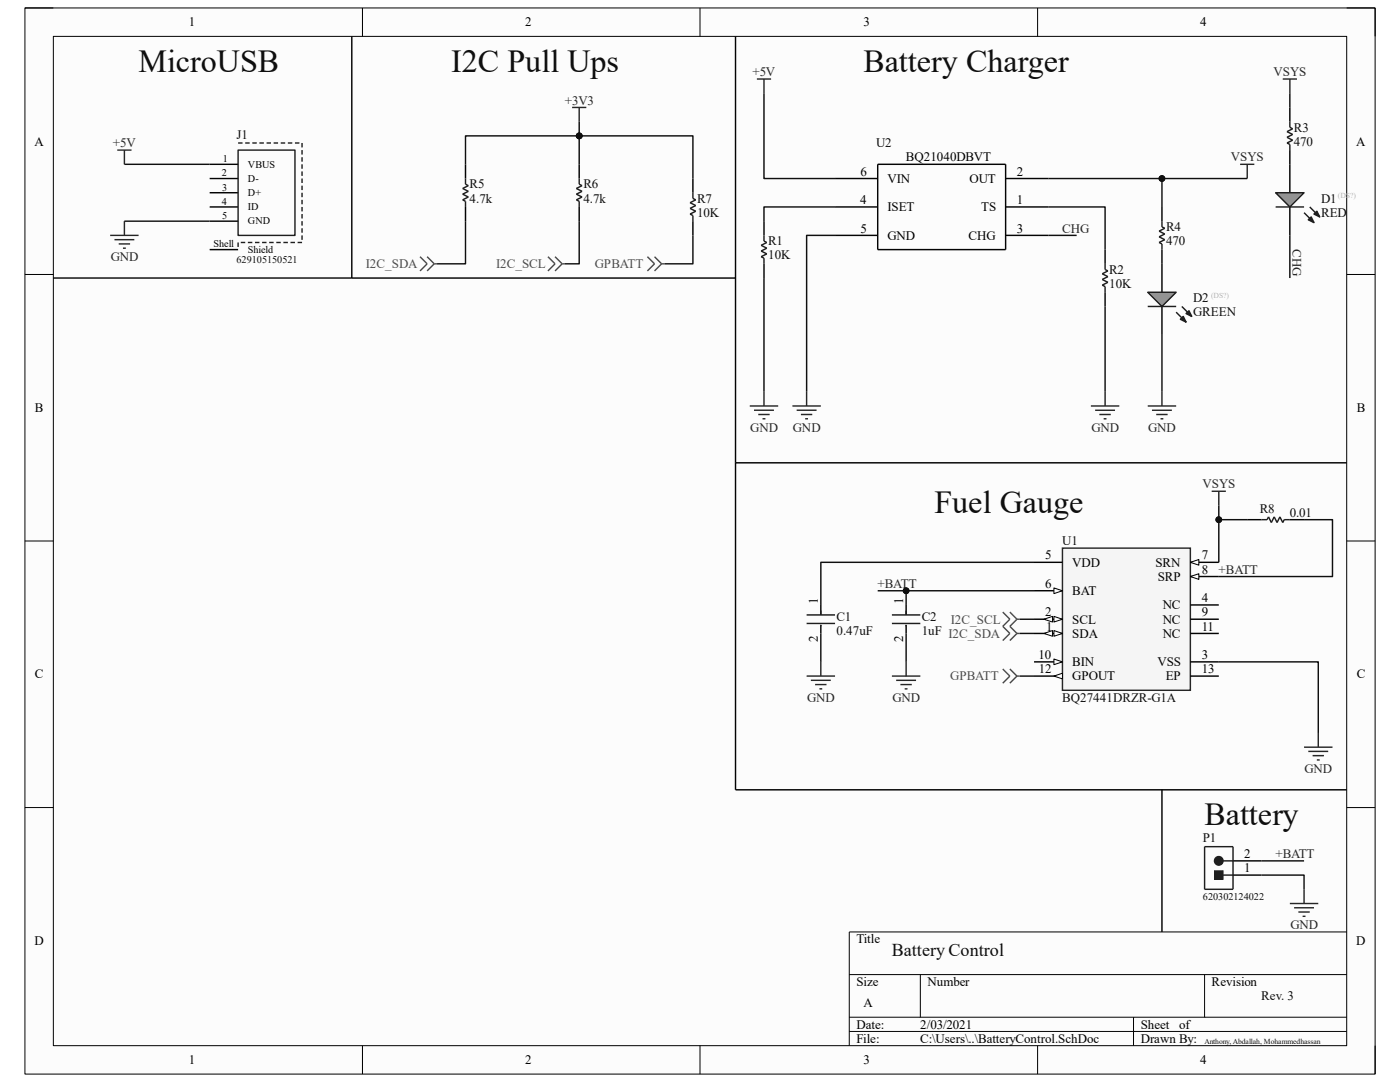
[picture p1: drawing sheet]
<svg xmlns="http://www.w3.org/2000/svg" width="279mm" height="216mm" viewBox="0 0 279 216" stroke-linecap="round" stroke-linejoin="round" font-family="sans-serif">
<path d="M5 1.6h269.4v212.7h-269.4z" fill-rule="evenodd" fill="#fcfcfc"/>
<path d="M5 1.6h269.4v212.7h-269.4z" fill="none" stroke="#000" stroke-width=".2"/>
<path d="M10.6 7.3h258.2v201.4h-258.2z" fill-rule="evenodd" fill="#fcfcfc"/>
<g fill="none" stroke="#000" stroke-width=".2">
<path d="M5 1.6h5.6M10.6 7.3h258.2v201.4h-258.2zM72.3 1.6v5.7M139.7 1.6v5.7M207.1 1.6v5.7M268.8 1.6h5.6v5.7M5 54.8h5.6M268.8 54.8h5.6M5 107.9h5.6M268.8 107.9h5.6M5 161.1h5.6M268.8 161.1h5.6"/>
<path d="M169.5 194.5h99.3M183.7 194.5v8.5M240.4 194.5v8.5M268.8 186h-99.3v22.7M72.3 208.7v5.6M139.7 208.7v5.6M169.5 203h99.3M169.5 205.8h99.3M207.1 208.7v5.6M226.2 203v5.7M274.4 208.7v5.6"/>
</g>
<g fill="none" stroke="#000" stroke-width=".29">
<path d="M166.7 35.6h8.5M175.2 32.8h25.5v17h-25.5zM200.7 35.6h8.5M257.4 21.4v2.9M257.4 30v8.5M152.5 44.1v2.9M152.5 52.6v2.9M166.7 41.3h8.5M166.7 47h8.5M200.7 41.3h8.5M200.7 47h8.5M220.5 49.8v2.8"/>
<path d="M220.5 58.3v2.9M231.9 41.3v2.8M231.9 49.8v2.8M257.4 41.3v5.7"/>
</g>
<path d="M257.4 24.3v1.1l.6 .3-1.2 .6 1.2 .5-1.2 .6 1.2 .6-1.2 .5 .6 .3v1.2M152.5 47v1.1l.5 .3-1.1 .6 1.1 .5-1.1 .6 1.1 .6-1.1 .5 .6 .3v1.1M220.5 52.6v1.2l.6 .3-1.1 .5 1.1 .6-1.1 .6 1.1 .5-1.1 .6 .5 .3v1.1M231.9 44.1v1.2l.6 .3-1.2 .5 1.2 .6-1.2 .6 1.2 .5-1.2 .6 .6 .3v1.1" fill="none" stroke="#1c1c1c" stroke-width=".29"/>
<g fill="none" stroke="#262626" stroke-width=".29">
<path d="M152.5 78.2v2.8M161 78.2v2.8M220.5 78.2v2.8M149.6 81h5.7M150.5 81.9h4M151.3 82.7h2.3M152.2 83.6h.5M158.1 81h5.7M159 81.9h4M159.8 82.7h2.3M160.7 83.6h.6M217.7 81h5.7"/>
<path d="M218.6 81.9h3.9M219.4 82.7h2.3M220.3 83.6h.5"/>
</g>
<path d="M254.6 38.5h5.7l-2.9 2.8z" fill="#969696"/>
<path d="M254.6 38.5h5.7l-2.9 2.8zM260.3 42.4l1.9 2M261.4 41.3l2 2" fill="none" stroke="#1c1c1c" stroke-width=".29"/>
<path d="M261.7 43.3l.5 1.1-1.1-.5z" fill="#1c1c1c"/>
<path d="M261.7 43.3l.5 1.1-1.1-.5z" fill="none" stroke="#1c1c1c" stroke-width=".29"/>
<path d="M262.2 42.7l.6-.5 .6 1.1z" fill="#1c1c1c"/>
<path d="M254.6 41.3h5.7M262.2 42.7l.6-.5 .6 1.1z" fill="none" stroke="#1c1c1c" stroke-width=".29"/>
<path d="M231.9 52.6v5.7M231.9 61.2v5.6" fill="none" stroke="#000" stroke-width=".29"/>
<path d="M229.1 58.3h5.6l-2.8 2.9z" fill="#969696"/>
<path d="M229.1 58.3h5.6l-2.8 2.9zM234.7 62.3l2 2M235.9 61.2l1.9 1.9" fill="none" stroke="#1c1c1c" stroke-width=".29"/>
<path d="M235.6 63.7l.5-.6 .6 1.2z" fill="#1c1c1c"/>
<path d="M235.6 63.7l.5-.6 .6 1.2z" fill="none" stroke="#1c1c1c" stroke-width=".29"/>
<path d="M236.7 62.6l.6-.6 .5 1.1z" fill="#1c1c1c"/>
<path d="M229.1 61.2h5.6M236.7 62.6l.6-.6 .5 1.1z" fill="none" stroke="#1c1c1c" stroke-width=".29"/>
<path d="M231.9 78.2v2.8M229.1 81h5.6M229.9 81.9h4M230.7 82.7h2.3M231.6 83.6h.6" fill="none" stroke="#262626" stroke-width=".29"/>
<path d="M212 109.4h25.6v28.3h-25.6z" fill-rule="evenodd" fill="#f5f5f5"/>
<path d="M212 109.4h25.6v28.3h-25.6z" fill="none" stroke="#262626" stroke-width=".29"/>
<path d="M206.4 112.2h5.6M206.4 117.9h5.6" fill="none" stroke="#000" stroke-width=".29"/>
<path d="M210.3 117.3l1.7 .6-1.7 .5z" fill="#fbfbfb"/>
<path d="M210.3 117.3l1.7 .6-1.7 .5z" fill="none" stroke="#000" stroke-width=".2"/>
<path d="M206.4 132.1h5.6" fill="none" stroke="#000" stroke-width=".29"/>
<path d="M210.3 131.5l1.7 .6-1.7 .5z" fill="#fbfbfb"/>
<path d="M210.3 131.5l1.7 .6-1.7 .5z" fill="none" stroke="#000" stroke-width=".2"/>
<path d="M206.4 134.9h5.6" fill="none" stroke="#000" stroke-width=".29"/>
<path d="M210.3 134.9l1.7-.6v1.2z" fill="#fbfbfb"/>
<path d="M210.3 134.9l1.7-.6v1.2z" fill="none" stroke="#000" stroke-width=".2"/>
<path d="M206.4 123.6h5.6" fill="none" stroke="#000" stroke-width=".29"/>
<path d="M210.3 123l1.7 .6-1.7 .5z" fill="#fbfbfb"/>
<path d="M210.3 123l1.7 .6-1.7 .5z" fill="none" stroke="#000" stroke-width=".2"/>
<path d="M208.3 123.6l1.7-.6v1.1z" fill="#fbfbfb"/>
<path d="M208.3 123.6l1.7-.6v1.1z" fill="none" stroke="#000" stroke-width=".2"/>
<path d="M206.4 126.4h5.6" fill="none" stroke="#000" stroke-width=".29"/>
<path d="M210.3 125.8l1.7 .6-1.7 .6z" fill="#fbfbfb"/>
<path d="M210.3 125.8l1.7 .6-1.7 .6z" fill="none" stroke="#000" stroke-width=".2"/>
<path d="M208.3 126.4l1.7-.6v1.2z" fill="#fbfbfb"/>
<path d="M208.3 126.4l1.7-.6v1.2z" fill="none" stroke="#000" stroke-width=".2"/>
<path d="M237.6 112.2h5.6" fill="none" stroke="#000" stroke-width=".29"/>
<path d="M237.6 112.2l1.7-.6v1.2z" fill="#fbfbfb"/>
<path d="M237.6 112.2l1.7-.6v1.2z" fill="none" stroke="#000" stroke-width=".2"/>
<path d="M237.6 115h5.6" fill="none" stroke="#000" stroke-width=".29"/>
<path d="M237.6 115l1.7-.5v1.1z" fill="#fbfbfb"/>
<path d="M237.6 115l1.7-.5v1.1z" fill="none" stroke="#000" stroke-width=".2"/>
<g fill="none" stroke="#000" stroke-width=".29">
<path d="M146.8 7.3v150.3h122M92.9 32.8v2.8M115.6 32.8v2.8M138.3 35.6v2.9M70.2 55.5h76.6M92.9 41.3v2.8M115.6 41.3v2.8M138.3 44.1v2.9M146.8 92.4h122M248.9 103.7h2.8M257.4 103.7h2.9M163.8 120.7v2"/>
<path d="M163.8 124.7v1.7M180.8 120.7v2M180.8 124.7v1.7M237.6 120.7h5.6M237.6 123.6h5.6M237.6 126.4h5.6M237.6 132.1h5.6M237.6 134.9h5.6"/>
</g>
<path d="M92.9 35.6v1.2l.6 .2-1.2 .6 1.2 .6-1.2 .5 1.2 .6-1.2 .6 .6 .3v1.1M115.6 35.6v1.2l.6 .2-1.2 .6 1.2 .6-1.2 .5 1.2 .6-1.2 .6 .6 .3v1.1M138.3 38.5v1.1l.6 .3-1.2 .5 1.2 .6-1.2 .6 1.2 .5-1.2 .6 .6 .3v1.1M251.7 103.7h1.2l.3-.6 .5 1.2 .6-1.2 .6 1.2 .5-1.2 .6 1.2 .3-.6h1.1M161 122.7h5.7M161 124.4h5.7M163.8 121.9v.8M163.8 124.7v.3M178 122.7h5.7M178 124.4h5.7M180.8 121.9v.8M180.8 124.7v.3" fill="none" stroke="#1c1c1c" stroke-width=".29"/>
<g fill="none" stroke="#262626" stroke-width=".29">
<path d="M247.5 32.8h2.8M248.9 32.8v2.8M161 134.9h5.7M161.8 135.7h4M162.7 136.6h2.2M163.5 137.5h.6M163.8 132.1v2.8M178 134.9h5.7M178.8 135.8h4M179.7 136.6h2.3M180.6 137.5h.5M180.8 132.1v2.8"/>
<path d="M260.3 149.1h5.6M261.1 149.9h4M262 150.8h2.2M262.8 151.6h.6M263.1 146.3v2.8"/>
</g>
<path d="M70.2 7.3v48.2h-59.6M41.8 32.8h5.7M41.8 35.6h5.7M41.8 38.5h5.7M41.8 41.3h5.7M41.8 44.1h5.7M41.8 49.8h5.7" fill="none" stroke="#000" stroke-width=".28"/>
<g fill="none" stroke="#1c1c1c" stroke-width=".28">
<path d="M47.5 30h11.4v17h-11.4zM47.5 28.5h.9M48.9 28.5h.9M50.4 28.5h.8M51.8 28.5h.9M53.2 28.5h.9M54.6 28.5h.9M56 28.5h.9M57.4 28.5h.9M58.9 28.5h.9M60.3 28.5v.9M60.3 30v.8"/>
<path d="M60.3 31.4v.9M60.3 32.8v.9M60.3 34.2v.9M60.3 35.6v.9M60.3 37v.9M60.3 38.5v.8M60.3 39.9v.9M47.5 48.4v.9M48.1 48.4h.8M49.5 48.4h.9M50.9 48.4h.9M52.3 48.4h.9"/>
<path d="M53.7 48.4h.9M55.1 48.4h.9M56.6 48.4h.8M58 48.4h.9M59.4 48.4h.9M60.3 41.3v.9M60.3 42.7v.9M60.3 44.1v.9M60.3 45.6v.8M60.3 47v.9"/>
</g>
<path d="M22 47h5.7M22.8 47.8h4M23.7 48.7h2.3M24.5 49.5h.6M24.8 44.1v2.9" fill="none" stroke="#262626" stroke-width=".28"/>
<circle cx="243.2" cy="171.8" r=".85" fill="#1c1c1c"/>
<g fill="none" stroke="#1c1c1c" stroke-width=".29">
<path d="M244.1 171.8h2M244.1 174.6h2"/>
<circle cx="243.2" cy="171.8" r=".85"/>
</g>
<path d="M246.1 171.8h5.6M246.1 174.6h5.6" fill="none" stroke="#000" stroke-width=".29"/>
<path d="M242.4 173.8h1.7v1.7h-1.7z" fill-rule="evenodd" fill="#1c1c1c"/>
<path d="M242.4 173.8h1.7v1.7h-1.7z" fill="none" stroke="#1c1c1c" stroke-width=".2"/>
<path d="M240.4 168.9h5.7v8.6h-5.7z" fill="none" stroke="#1c1c1c" stroke-width=".29"/>
<g fill="none" stroke="#262626" stroke-width=".29">
<path d="M151.1 15.8h2.8M152.5 15.8v2.8M256 15.8h2.8M257.4 15.8v2.8M114.2 21.4h2.8M115.6 21.4v2.9M241.8 98h2.9M243.2 98v2.9M260.3 177.5v2.8M257.4 180.3h5.7M258.3 181.1h3.9M259.1 182h2.3"/>
<path d="M260 182.8h.5"/>
</g>
<path d="M231.9 157.6v28.4" fill="none" stroke="#000" stroke-width=".29"/>
<path d="M83.8 51.2l1.4 1.4-1.4 1.5" fill="none" stroke="#4c4c4c" stroke-width=".28"/>
<g fill="none" stroke="#4c4c4c" stroke-width=".29">
<path d="M85.2 51.2l1.5 1.4M86.7 52.6l-1.5 1.5M86.7 52.6h.5M109.4 51.2l1.4 1.4-1.4 1.5M110.8 51.2l1.4 1.4M112.2 52.6h.6M112.2 52.6l-1.4 1.5M129.2 51.2l1.4 1.4-1.4 1.5M130.6 51.2l1.4 1.4M132 52.6h.6M132 52.6l-1.4 1.5M200.1 122.1l1.4 1.5-1.4 1.4 1.4 1.4-1.4 1.4"/>
<path d="M200.1 133.5l1.4 1.4-1.4 1.4M201.5 122.1l1.5 1.5M201.5 133.5l1.5 1.4M203 123.6l-1.5 1.4 1.5 1.4M203 123.6h.5M203 126.4l-1.5 1.4M203 126.4h.5M203 134.9l-1.5 1.4M203 134.9h.5"/>
</g>
<path d="M23.4 30h2.8M24.8 30v2.8" fill="none" stroke="#262626" stroke-width=".28"/>
<path d="M115.6 24.3v2.8h-22.7v5.7M92.9 44.1v8.5h-5.7M257.4 47v8.5" fill="none" stroke="#0e0e0e" stroke-width=".29"/>
<path d="M24.8 32.8h17M24.8 44.1h17" fill="none" stroke="#0e0e0e" stroke-width=".28"/>
<circle cx="115.6" cy="27.1" r=".57" fill="#0e0e0e"/>
<circle cx="115.6" cy="27.1" r=".57" fill="none" stroke="#0e0e0e" stroke-width=".2"/>
<path d="M115.6 27.1h22.7v8.5M115.6 44.1v8.5h-2.8" fill="none" stroke="#0e0e0e" stroke-width=".29"/>
<circle cx="115.6" cy="27.1" r=".57" fill="#0e0e0e"/>
<circle cx="115.6" cy="27.1" r=".57" fill="none" stroke="#0e0e0e" stroke-width=".2"/>
<path d="M152.5 18.6v17h14.2M138.3 47v5.6h-5.7M166.7 41.3h-14.2v2.8M166.7 47h-5.7v31.2M175.2 117.9h5.6M206.4 112.2h-42.6v8.5" fill="none" stroke="#0e0e0e" stroke-width=".29"/>
<circle cx="180.8" cy="117.9" r=".57" fill="#0e0e0e"/>
<circle cx="180.8" cy="117.9" r=".57" fill="none" stroke="#0e0e0e" stroke-width=".2"/>
<path d="M206.4 117.9h-25.6v2.8" fill="none" stroke="#0e0e0e" stroke-width=".29"/>
<circle cx="180.8" cy="117.9" r=".57" fill="#0e0e0e"/>
<circle cx="180.8" cy="117.9" r=".57" fill="none" stroke="#0e0e0e" stroke-width=".2"/>
<path d="M209.2 35.6h39.7M209.2 41.3h11.3v8.5M209.2 47h5.7M203.5 134.9h2.9M203.5 126.4h2.9M203.5 123.6h2.9" fill="none" stroke="#0e0e0e" stroke-width=".29"/>
<circle cx="231.9" cy="35.6" r=".57" fill="#0e0e0e"/>
<circle cx="231.9" cy="35.6" r=".57" fill="none" stroke="#0e0e0e" stroke-width=".2"/>
<path d="M248.9 103.7h-5.7v8.5M260.3 103.7h5.6v11.3h-22.7M243.2 132.1h19.9v14.2" fill="none" stroke="#0e0e0e" stroke-width=".29"/>
<circle cx="243.2" cy="103.7" r=".57" fill="#0e0e0e"/>
<circle cx="243.2" cy="103.7" r=".57" fill="none" stroke="#0e0e0e" stroke-width=".2"/>
<path d="M115.6 27.1v5.7M251.7 174.6h8.6v2.9M251.7 171.8h8.6" fill="none" stroke="#0e0e0e" stroke-width=".29"/>
<circle cx="115.6" cy="27.1" r=".57" fill="#0e0e0e"/>
<circle cx="115.6" cy="27.1" r=".57" fill="none" stroke="#0e0e0e" stroke-width=".2"/>
<path d="M231.9 35.6v5.7M152.5 55.5v22.7M220.5 61.2v17M231.9 66.8v11.4M163.8 126.4v5.7M180.8 126.4v5.7" fill="none" stroke="#0e0e0e" stroke-width=".29"/>
<circle cx="231.9" cy="35.6" r=".57" fill="#0e0e0e"/>
<circle cx="231.9" cy="35.6" r=".57" fill="none" stroke="#0e0e0e" stroke-width=".2"/>
<path d="M243.2 100.9v2.8" fill="none" stroke="#0e0e0e" stroke-width=".29"/>
<circle cx="243.2" cy="103.7" r=".57" fill="#0e0e0e"/>
<circle cx="243.2" cy="103.7" r=".57" fill="none" stroke="#0e0e0e" stroke-width=".2"/>
<path d="M257.4 18.6v2.8" fill="none" stroke="#0e0e0e" stroke-width=".29"/>
<g font-size="6.4" fill="#0e0e0e">
<text x="27.6" y="14.4">MicroUSB</text>
<text x="90" y="14.4">I2C Pull Ups</text>
<text x="172.3" y="14.4">Battery Charger</text>
<text x="186.5" y="102.3">Fuel Gauge</text>
<text x="240.4" y="164.7">Battery</text>
</g>
<text font-size="3.6" fill="#0e0e0e" x="178" y="190.8">Battery Control</text>
<g font-size="2.6">
<text x="37.7" y="5.2">1</text>
<text x="104.8" y="5.2">2</text>
<text x="172.3" y="5.2">3</text>
<text x="239.5" y="5.2">4</text>
<text x="6.9" y="29">A</text>
<text x="270.7" y="29">A</text>
<text x="171.7" y="35.1">6</text>
<text x="180.8" y="32.2">BQ21040DBVT</text>
<text x="202.9" y="35.1">2</text>
<text x="171.7" y="40.7">4</text>
<text x="177.1" y="36.4">VIN</text>
<text x="193.5" y="36.4">OUT</text>
<text x="202.9" y="40.7">1</text>
<text x="171.7" y="46.4">5</text>
<text x="177.1" y="42.1">ISET</text>
<text x="177.1" y="47.8">GND</text>
<text x="193.3" y="47.8">CHG</text>
<text x="195.8" y="42.1">TS</text>
<text x="202.9" y="46.4">3</text>
<text x="7" y="82.2">B</text>
<text x="270.8" y="82.2">B</text>
<text x="208.6" y="111.6">5</text>
<text x="214" y="113.1">VDD</text>
<text x="230.6" y="113.1">SRN</text>
<text x="239.8" y="111.6">7</text>
<text x="208.6" y="117.3">6</text>
<text x="214" y="118.7">BAT</text>
<text x="231.1" y="115.9">SRP</text>
<text x="239.8" y="114.5">8</text>
<text x="163.2" y="120.4" transform="rotate(-90 163.2 120.4)">1</text>
<text x="180.3" y="120.4" transform="rotate(-90 180.3 120.4)">1</text>
<text x="208.6" y="123">2</text>
<text x="208.8" y="125.8">1</text>
<text x="214" y="124.4">SCL</text>
<text x="232.1" y="121.6">NC</text>
<text x="232.1" y="124.4">NC</text>
<text x="239.8" y="120.1">4</text>
<text x="239.8" y="123">9</text>
<text x="239.8" y="125.8">11</text>
<text x="163.2" y="128.1" transform="rotate(-90 163.2 128.1)">2</text>
<text x="180.3" y="128.1" transform="rotate(-90 180.3 128.1)">2</text>
<text x="207.3" y="131.5">10</text>
<text x="214" y="127.3">SDA</text>
<text x="232.1" y="127.3">NC</text>
<text x="239.8" y="131.5">3</text>
<text x="7" y="135.4">C</text>
<text x="207.3" y="134.3">12</text>
<text x="214" y="132.9">BIN</text>
<text x="214" y="135.8">GPOUT</text>
<text x="231" y="132.9">VSS</text>
<text x="232.7" y="135.8">EP</text>
<text x="239.8" y="134.3">13</text>
<text x="270.8" y="135.4">C</text>
<text x="248.3" y="171.2">2</text>
<text x="248.3" y="174">1</text>
<text x="6.9" y="188.6">D</text>
<text x="170.9" y="188.2">Title</text>
<text x="270.7" y="188.6">D</text>
<text x="170.9" y="196.7">Size</text>
<text x="185.1" y="196.7">Number</text>
<text x="241.8" y="196.7">Revision</text>
<text x="172.3" y="201">A</text>
<text x="170.9" y="205.2">Date:</text>
<text x="170.9" y="208.1">File:</text>
<text x="183.6" y="208.1">C:\Users\..\BatteryControl.SchDoc</text>
<text x="183.6" y="205.2">2/03/2021</text>
<text x="227.7" y="205.2">Sheet</text>
<text x="227.7" y="208.1">Drawn By:</text>
<text x="235.3" y="205.2">of</text>
<text x="37.7" y="212.3">1</text>
<text x="104.8" y="212.3">2</text>
<text x="172.3" y="212.3">3</text>
<text x="239.5" y="212.3">4</text>
</g>
<g font-size="2.6" fill="#262626">
<text x="150.2" y="15.2">+5V</text>
<text x="254.2" y="15.2">VSYS</text>
<text x="112.7" y="20.9">+3V3</text>
<text x="22.5" y="29.4">+5V</text>
<text x="245.7" y="32.2">VSYS</text>
<text x="212" y="46.4">CHG</text>
<text x="22.1" y="52.1">GND</text>
<text x="258" y="49.8" transform="rotate(90 258 49.8)">CHG</text>
<text x="149.7" y="86.1">GND</text>
<text x="158.2" y="86.1">GND</text>
<text x="217.8" y="86.1">GND</text>
<text x="229.2" y="86.1">GND</text>
<text x="240" y="97.5">VSYS</text>
<text x="175.1" y="117.3">+BATT</text>
<text x="243.2" y="114.5">+BATT</text>
<text x="161.1" y="140">GND</text>
<text x="178.1" y="140">GND</text>
<text x="260.3" y="154.2">GND</text>
<text x="254.6" y="171.2">+BATT</text>
<text x="257.5" y="185.4">GND</text>
</g>
<g font-size="2.6" fill="#0e0e0e">
<text x="47.2" y="27.7">J1</text>
<text x="174.8" y="29.4">U2</text>
<text x="258.2" y="26.2">R3</text>
<text x="258.2" y="29.1">470</text>
<text x="93.7" y="37.6">R5</text>
<text x="93.7" y="40.4">4.7k</text>
<text x="116.4" y="37.6">R6</text>
<text x="116.4" y="40.4">4.7k</text>
<text x="139.1" y="40.4">R7</text>
<text x="263.7" y="40.4">D1</text>
<text x="139.1" y="43.3">10K</text>
<text x="232.7" y="46.1">R4</text>
<text x="263.7" y="43.3">RED</text>
<text x="153.3" y="48.9">R1</text>
<text x="153.3" y="51.8">10K</text>
<text x="232.7" y="48.9">470</text>
<text x="221.4" y="54.6">R2</text>
<text x="221.4" y="57.4">10K</text>
<text x="238.1" y="60.3">D2</text>
<text x="238.1" y="63.1">GREEN</text>
<text x="251.4" y="102.3">R8</text>
<text x="257.4" y="103.1">0.01</text>
<text x="212" y="108.8">U1</text>
<text x="166.9" y="123.8">C1</text>
<text x="183.9" y="123.8">C2</text>
<text x="166.9" y="126.7">0.47uF</text>
<text x="183.9" y="126.7">1uF I2C_SDA</text>
<text x="212" y="140">BQ27441DRZR-G1A</text>
<text x="240.1" y="168.1">P1</text>
<text x="251.7" y="199.6">Rev. 3</text>
</g>
<g font-size="2.6" fill="#4c4c4c">
<text x="73" y="53.5">I2C_SDA</text>
<text x="99" y="53.5">I2C_SCL</text>
<text x="118.7" y="53.5">GPBATT</text>
<text x="189.8" y="124.4">I2C_SCL</text>
<text x="189.7" y="135.8">GPBATT</text>
</g>
<g font-size="2">
<text x="44.3" y="35.2">2</text>
<text x="44.4" y="32.3">1</text>
<text x="49.5" y="33.4">VBUS</text>
<text x="44.3" y="40.9">4</text>
<text x="44.4" y="38">3</text>
<text x="49.5" y="36.3">D-</text>
<text x="49.5" y="39.1">D+</text>
<text x="49.5" y="42">ID</text>
<text x="44.3" y="43.7">5</text>
<text x="49.5" y="44.8">GND</text>
<text x="42.6" y="49.4">Shell</text>
<text x="49.5" y="50.5">Shield</text>
</g>
<g font-size="2" fill="#0e0e0e">
<text x="47.2" y="52.5">629105150521</text>
<text x="240.1" y="179.5">620302124022</text>
</g>
<g font-size="1.5" fill="#b4b4b4">
<text x="267" y="39.5">(DS?)</text>
<text x="241.7" y="59.4">(DS?)</text>
</g>
<text font-size="1.5" fill="#0e0e0e" x="240.4" y="208.3">Anthony, Abdallah, Mohammedhassan</text>
</svg>
